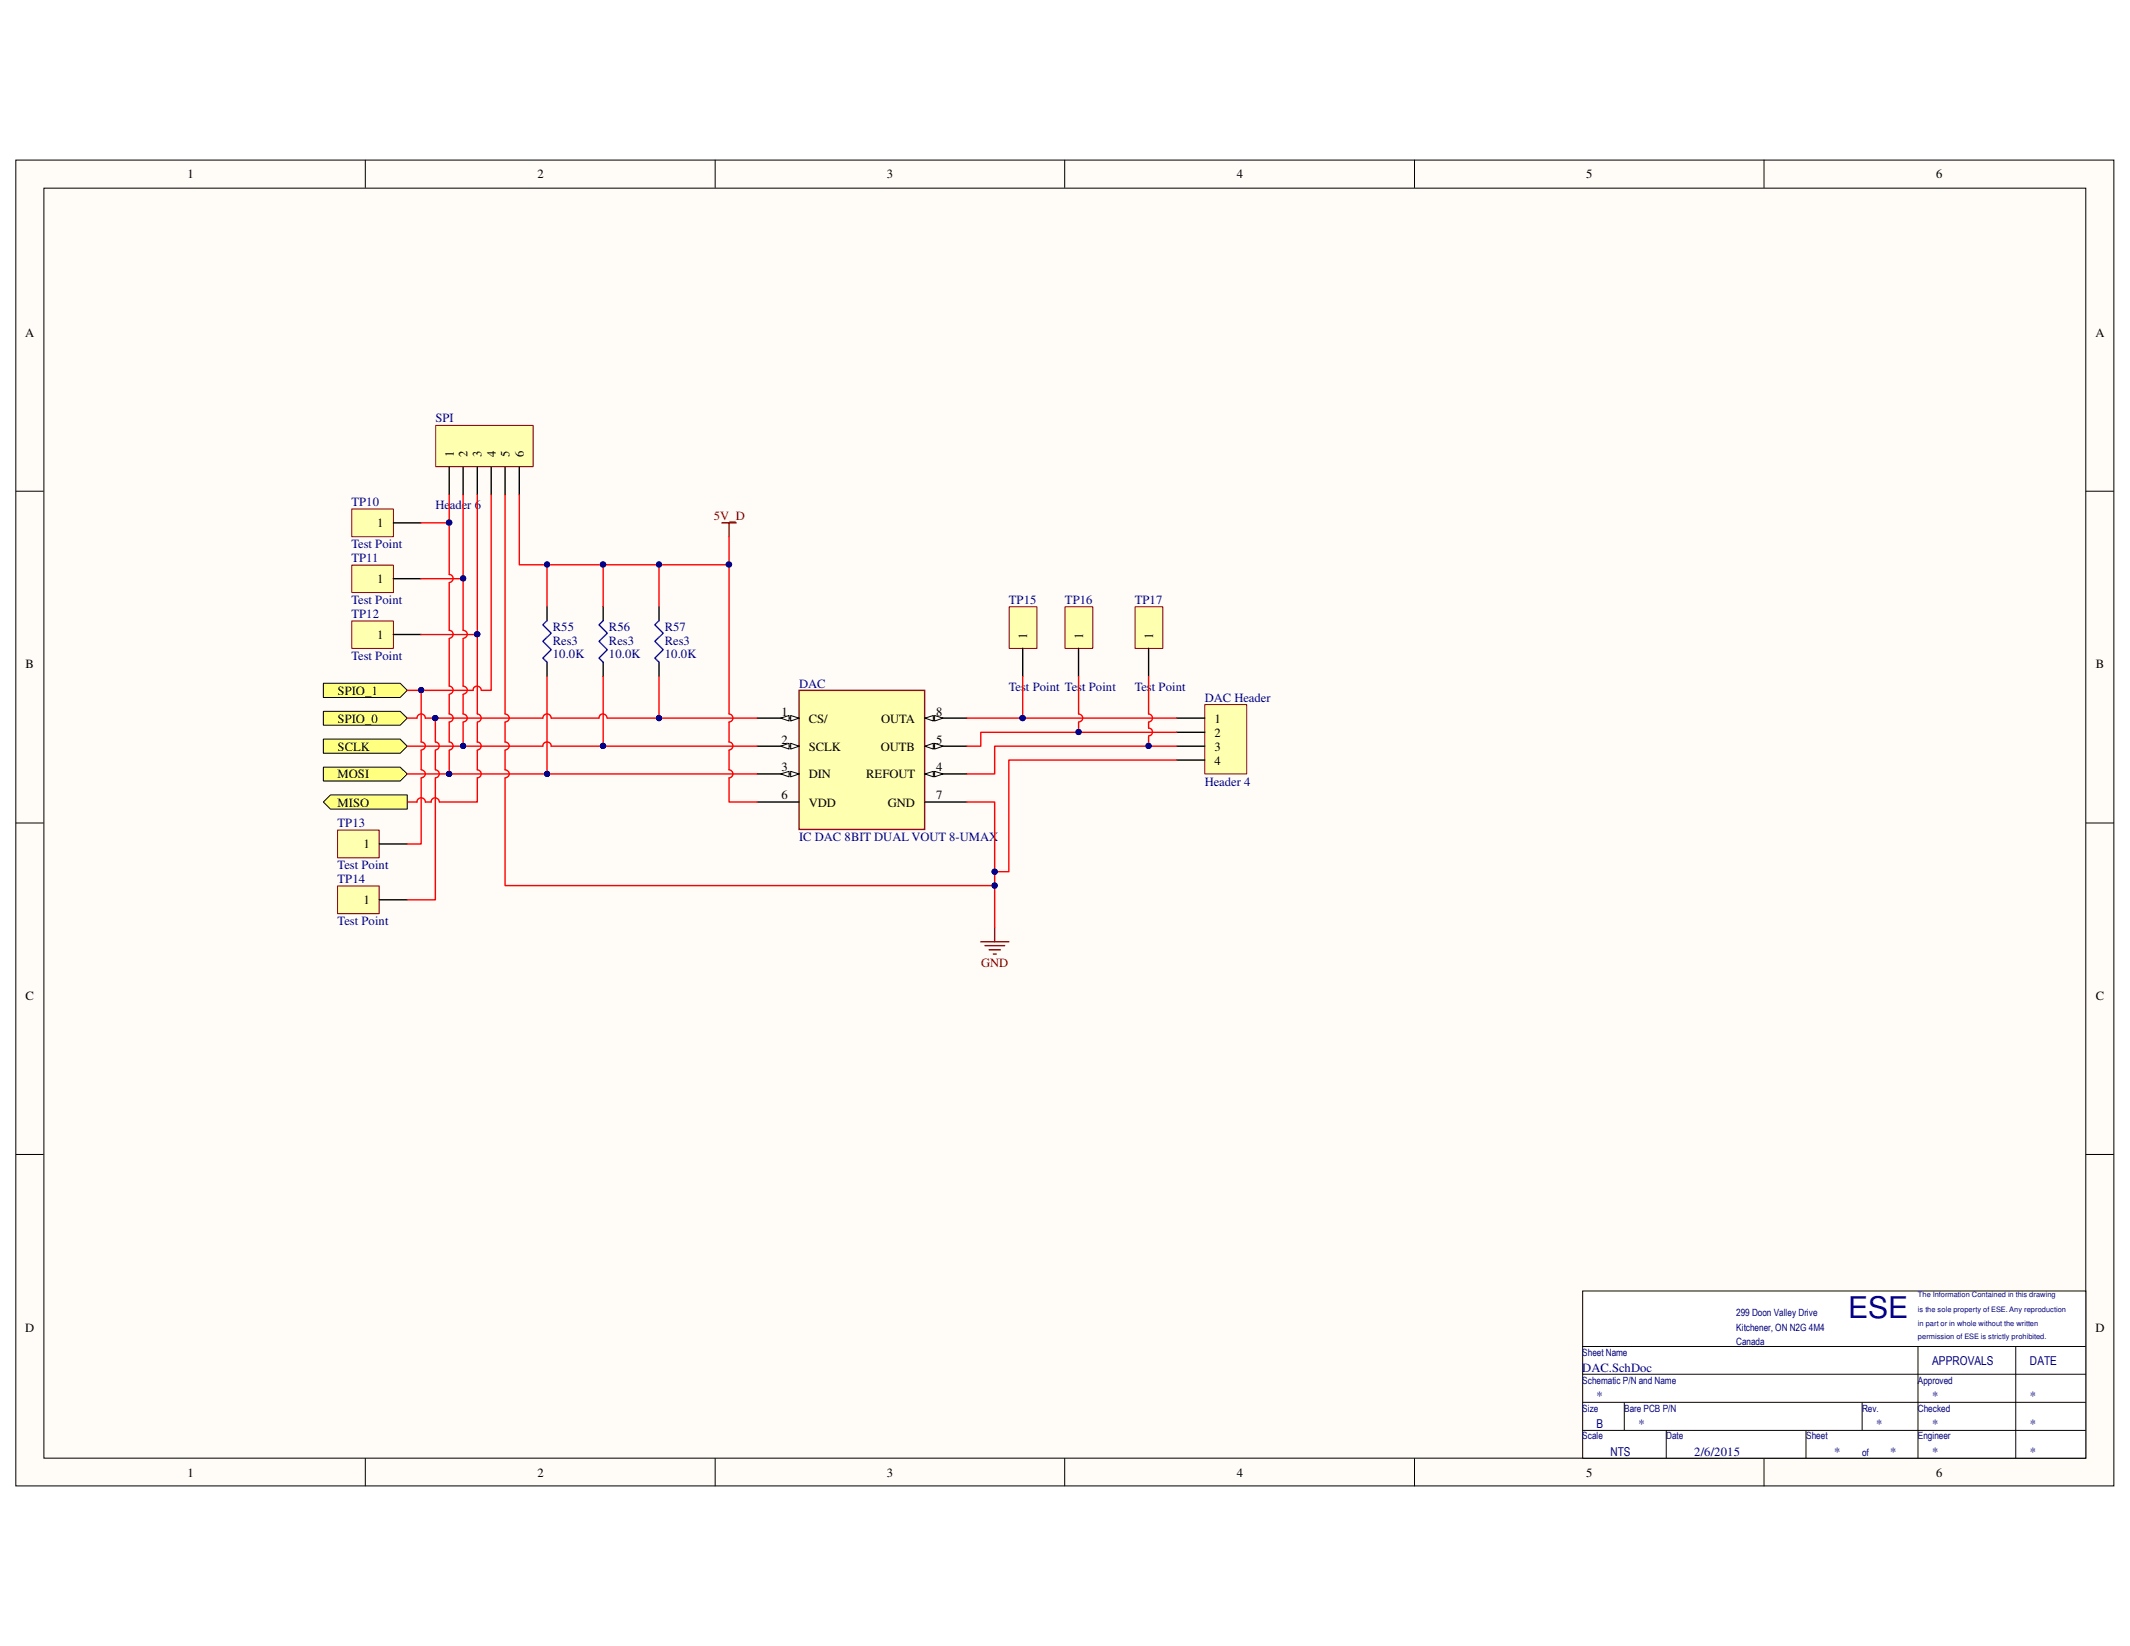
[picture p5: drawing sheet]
<svg xmlns="http://www.w3.org/2000/svg" width="279mm" height="216mm" viewBox="0 0 279 216" stroke-linecap="round" stroke-linejoin="round" font-family="sans-serif">
<path d="M2.1 21h275.2v173.9h-275.2z" fill="#fffcf8"/>
<path d="M2.1 21h275.2v173.9h-275.2z" fill="none" stroke="#000" stroke-width=".13"/>
<path d="M5.8 24.7h267.8v166.6h-267.8z" fill="#fffcf8"/>
<g fill="none" stroke="#000" stroke-width=".13">
<path d="M5.8 24.7h267.8v166.6h-267.8zM47.9 21v3.6M93.8 21v3.6M139.7 21v3.6M185.5 21v3.6M231.4 21v3.6M2.1 64.4h3.6M273.6 64.4h3.7M2.1 107.9h3.6M273.6 107.9h3.7M2.1 151.4h3.6M273.6 151.4h3.7"/>
<path d="M47.9 191.3v3.6M93.8 191.3v3.6M139.7 191.3v3.6M185.5 191.3v3.6M231.4 191.3v3.6"/>
</g>
<path d="M207.6 169.4h66v21.9h-66z" fill="#fff"/>
<path d="M207.6 176.6h66M207.6 169.3h66v22h-66zM251.6 176.6v14.7M264.4 176.6v14.7M207.6 180.3h66M207.6 183.9h66M207.6 187.6h66M213.1 183.9v3.7M218.6 187.6v3.7M236.9 187.6v3.7M244.3 183.9v3.7" fill="none" stroke="#000" stroke-width=".13"/>
<path d="M104.8 90.6h16.5v18.2h-16.5z" fill-rule="evenodd" fill="#ffffb0"/>
<path d="M104.8 90.6h16.5v18.2h-16.5z" fill="none" stroke="#800000" stroke-width=".18"/>
<path d="M99.3 94.2h5.5" fill="none" stroke="#000" stroke-width=".18"/>
<path d="M103.7 93.9l1.1 .3-1.1 .4z" fill="#fffcf8"/>
<path d="M103.7 93.9l1.1 .3-1.1 .4z" fill="none" stroke="#000" stroke-width=".13"/>
<path d="M102.4 94.2l1.1-.3v.7z" fill="#fffcf8"/>
<path d="M102.4 94.2l1.1-.3v.7z" fill="none" stroke="#000" stroke-width=".13"/>
<path d="M99.3 97.9h5.5" fill="none" stroke="#000" stroke-width=".18"/>
<path d="M103.7 97.5l1.1 .4-1.1 .4z" fill="#fffcf8"/>
<path d="M103.7 97.5l1.1 .4-1.1 .4z" fill="none" stroke="#000" stroke-width=".13"/>
<path d="M102.4 97.9l1.1-.4v.8z" fill="#fffcf8"/>
<path d="M102.4 97.9l1.1-.4v.8z" fill="none" stroke="#000" stroke-width=".13"/>
<path d="M99.3 101.5h5.5" fill="none" stroke="#000" stroke-width=".18"/>
<path d="M103.7 101.2l1.1 .3-1.1 .4z" fill="#fffcf8"/>
<path d="M103.7 101.2l1.1 .3-1.1 .4z" fill="none" stroke="#000" stroke-width=".13"/>
<path d="M102.4 101.5l1.1-.3v.7z" fill="#fffcf8"/>
<path d="M102.4 101.5l1.1-.3v.7z" fill="none" stroke="#000" stroke-width=".13"/>
<path d="M121.3 101.5h5.5" fill="none" stroke="#000" stroke-width=".18"/>
<path d="M121.3 101.5l1.1-.3v.7z" fill="#fffcf8"/>
<path d="M121.3 101.5l1.1-.3v.7z" fill="none" stroke="#000" stroke-width=".13"/>
<path d="M122.6 101.2l1.1 .3-1.1 .4z" fill="#fffcf8"/>
<path d="M122.6 101.2l1.1 .3-1.1 .4z" fill="none" stroke="#000" stroke-width=".13"/>
<path d="M121.3 97.9h5.5" fill="none" stroke="#000" stroke-width=".18"/>
<path d="M121.3 97.9l1.1-.4v.8z" fill="#fffcf8"/>
<path d="M121.3 97.9l1.1-.4v.8z" fill="none" stroke="#000" stroke-width=".13"/>
<path d="M122.6 97.5l1.1 .4-1.1 .4z" fill="#fffcf8"/>
<path d="M122.6 97.5l1.1 .4-1.1 .4z" fill="none" stroke="#000" stroke-width=".13"/>
<path d="M121.3 94.2h5.5M99.3 105.2h5.5M121.3 105.2h5.5" fill="none" stroke="#000" stroke-width=".18"/>
<path d="M121.3 94.2l1.1-.3v.7z" fill="#fffcf8"/>
<path d="M121.3 94.2l1.1-.3v.7z" fill="none" stroke="#000" stroke-width=".13"/>
<path d="M122.6 93.9l1.1 .3-1.1 .4z" fill="#fffcf8"/>
<path d="M122.6 93.9l1.1 .3-1.1 .4z" fill="none" stroke="#000" stroke-width=".13"/>
<path d="M94.7 68.6h1.9M95.6 68.6v1.8" fill="none" stroke="#800000" stroke-width=".18"/>
<path d="M71.8 79.5v1.9M79.1 79.5v1.9M86.4 79.5v1.9M71.8 86.9v1.8M79.1 86.9v1.8M86.4 86.9v1.8" fill="none" stroke="#000" stroke-width=".18"/>
<path d="M71.8 81.4l-.6 .6 1.1 1.1-1.1 1 1.1 1.1-1.1 1.1 .6 .6M79.1 81.4l-.5 .6 1.1 1.1-1.1 1 1.1 1.1-1.1 1.1 .5 .6M86.4 81.4l-.5 .6 1.1 1.1-1.1 1 1.1 1.1-1.1 1.1 .5 .6" fill="none" stroke="#00f" stroke-width=".18"/>
<path d="M42.4 93.3h10.1l.9 .9-.9 .9h-10.1z" fill-rule="evenodd" fill="#ffff80"/>
<path d="M42.4 93.3h10.1l.9 .9-.9 .9h-10.1z" fill="none" stroke="#000" stroke-width=".13"/>
<path d="M42.4 96.9h10.1l.9 1-.9 .9h-10.1z" fill-rule="evenodd" fill="#ffff80"/>
<path d="M42.4 96.9h10.1l.9 1-.9 .9h-10.1z" fill="none" stroke="#000" stroke-width=".13"/>
<path d="M42.4 100.6h10.1l.9 .9-.9 .9h-10.1z" fill-rule="evenodd" fill="#ffff80"/>
<path d="M42.4 100.6h10.1l.9 .9-.9 .9h-10.1z" fill="none" stroke="#000" stroke-width=".13"/>
<path d="M128.7 123.5h3.6M129.2 124h2.6M129.8 124.6h1.4M130.3 125.1h.4M130.5 121.7v1.8" fill="none" stroke="#800000" stroke-width=".18"/>
<path d="M42.4 105.2l.9-.9h10.1v1.8h-10.1z" fill-rule="evenodd" fill="#ffff80"/>
<path d="M42.4 105.2l.9-.9h10.1v1.8h-10.1z" fill="none" stroke="#000" stroke-width=".13"/>
<path d="M42.4 89.6h10.1l.9 1-.9 .9h-10.1z" fill-rule="evenodd" fill="#ffff80"/>
<path d="M42.4 89.6h10.1l.9 1-.9 .9h-10.1z" fill="none" stroke="#000" stroke-width=".13"/>
<path d="M158.1 92.5h5.4v9h-5.4z" fill="#ffffb0"/>
<path d="M158 92.4h5.5v9.1h-5.5z" fill="none" stroke="#800000" stroke-width=".13"/>
<path d="M154.3 94.2h3.7M154.3 96.1h3.7M154.3 97.9h3.7M154.3 99.7h3.7" fill="none" stroke="#000" stroke-width=".18"/>
<path d="M46.2 66.8h5.4v3.6h-5.4z" fill="#ffffb0"/>
<path d="M46.1 66.8h5.5v3.6h-5.5z" fill="none" stroke="#800000" stroke-width=".13"/>
<path d="M51.6 68.6h3.6" fill="none" stroke="#000" stroke-width=".18"/>
<path d="M46.2 74.2h5.4v3.5h-5.4z" fill="#ffffb0"/>
<path d="M46.1 74.1h5.5v3.6h-5.5z" fill="none" stroke="#800000" stroke-width=".13"/>
<path d="M51.6 75.9h3.6" fill="none" stroke="#000" stroke-width=".18"/>
<path d="M46.2 81.5h5.4v3.5h-5.4z" fill="#ffffb0"/>
<path d="M46.1 81.4h5.5v3.6h-5.5z" fill="none" stroke="#800000" stroke-width=".13"/>
<path d="M51.6 83.2h3.6" fill="none" stroke="#000" stroke-width=".18"/>
<path d="M44.3 108.9h5.4v3.6h-5.4z" fill="#ffffb0"/>
<path d="M44.3 108.9h5.4v3.6h-5.4z" fill="none" stroke="#800000" stroke-width=".13"/>
<path d="M49.7 110.7h3.7" fill="none" stroke="#000" stroke-width=".18"/>
<path d="M44.3 116.2h5.4v3.6h-5.4z" fill="#ffffb0"/>
<path d="M44.3 116.2h5.4v3.6h-5.4z" fill="none" stroke="#800000" stroke-width=".13"/>
<path d="M49.7 118h3.7" fill="none" stroke="#000" stroke-width=".18"/>
<path d="M132.4 79.6h3.6v5.4h-3.6z" fill="#ffffb0"/>
<path d="M132.4 79.6h3.6v5.4h-3.6z" fill="none" stroke="#800000" stroke-width=".13"/>
<path d="M134.2 85v3.7" fill="none" stroke="#000" stroke-width=".18"/>
<path d="M139.7 79.6h3.6v5.4h-3.6z" fill="#ffffb0"/>
<path d="M139.7 79.6h3.6v5.4h-3.6z" fill="none" stroke="#800000" stroke-width=".13"/>
<path d="M141.5 85v3.7" fill="none" stroke="#000" stroke-width=".18"/>
<path d="M148.9 79.6h3.6v5.4h-3.6z" fill="#ffffb0"/>
<path d="M148.9 79.6h3.6v5.4h-3.6z" fill="none" stroke="#800000" stroke-width=".13"/>
<path d="M150.7 85v3.7" fill="none" stroke="#000" stroke-width=".18"/>
<path d="M57.2 55.8h12.7v5.4h-12.7z" fill="#ffffb0"/>
<path d="M57.1 55.8h12.8v5.4h-12.8z" fill="none" stroke="#800000" stroke-width=".13"/>
<path d="M58.9 61.3v3.6M60.7 61.3v3.6M62.6 61.3v3.6M64.4 61.3v3.6M66.3 61.3v3.6M68.1 61.3v3.6" fill="none" stroke="#000" stroke-width=".18"/>
<path d="M86.4 74.1v5.4" fill="none" stroke="#f00" stroke-width=".18"/>
<circle cx="86.4" cy="74" r=".34" fill="#000080"/>
<circle cx="86.4" cy="74" r=".34" fill="none" stroke="#000080" stroke-width=".13"/>
<path d="M79.1 74.1v5.4" fill="none" stroke="#f00" stroke-width=".18"/>
<circle cx="79.1" cy="74" r=".35" fill="#000080"/>
<circle cx="79.1" cy="74" r=".35" fill="none" stroke="#000080" stroke-width=".13"/>
<path d="M126.8 94.2h27.5" fill="none" stroke="#f00" stroke-width=".18"/>
<circle cx="134.1" cy="94.2" r=".35" fill="#000080"/>
<circle cx="134.1" cy="94.2" r=".35" fill="none" stroke="#000080" stroke-width=".13"/>
<path d="M154.3 96.1h-25.6v1.8h-1.9" fill="none" stroke="#f00" stroke-width=".18"/>
<circle cx="141.5" cy="96" r=".34" fill="#000080"/>
<circle cx="141.5" cy="96" r=".34" fill="none" stroke="#000080" stroke-width=".13"/>
<path d="M154.3 97.9h-23.8v3.6h-3.7" fill="none" stroke="#f00" stroke-width=".18"/>
<circle cx="150.7" cy="97.8" r=".34" fill="#000080"/>
<circle cx="150.7" cy="97.8" r=".34" fill="none" stroke="#000080" stroke-width=".13"/>
<path d="M71.8 88.7v12.8" fill="none" stroke="#f00" stroke-width=".18"/>
<circle cx="71.8" cy="101.5" r=".34" fill="#000080"/>
<circle cx="71.8" cy="101.5" r=".34" fill="none" stroke="#000080" stroke-width=".13"/>
<path d="M79.1 88.7v9.2" fill="none" stroke="#f00" stroke-width=".18"/>
<circle cx="79.1" cy="97.8" r=".35" fill="#000080"/>
<circle cx="79.1" cy="97.8" r=".35" fill="none" stroke="#000080" stroke-width=".13"/>
<path d="M86.4 88.7v5.5" fill="none" stroke="#f00" stroke-width=".18"/>
<circle cx="86.4" cy="94.2" r=".34" fill="#000080"/>
<circle cx="86.4" cy="94.2" r=".34" fill="none" stroke="#000080" stroke-width=".13"/>
<path d="M53.4 101.5h45.9" fill="none" stroke="#f00" stroke-width=".18"/>
<circle cx="58.9" cy="101.5" r=".35" fill="#000080"/>
<circle cx="58.9" cy="101.5" r=".35" fill="none" stroke="#000080" stroke-width=".13"/>
<circle cx="71.8" cy="101.5" r=".34" fill="#000080"/>
<circle cx="71.8" cy="101.5" r=".34" fill="none" stroke="#000080" stroke-width=".13"/>
<path d="M53.4 97.9h17.8a.55 .55 0 0 1 .6-.6 .55 .55 0 0 1 .5 .6h27" fill="none" stroke="#f00" stroke-width=".18"/>
<circle cx="60.7" cy="97.8" r=".34" fill="#000080"/>
<circle cx="60.7" cy="97.8" r=".34" fill="none" stroke="#000080" stroke-width=".13"/>
<circle cx="79.1" cy="97.8" r=".35" fill="#000080"/>
<circle cx="79.1" cy="97.8" r=".35" fill="none" stroke="#000080" stroke-width=".13"/>
<path d="M71.8 74.1v5.4" fill="none" stroke="#f00" stroke-width=".18"/>
<circle cx="71.8" cy="74" r=".33" fill="#000080"/>
<circle cx="71.8" cy="74" r=".33" fill="none" stroke="#000080" stroke-width=".13"/>
<path d="M68.1 64.9v9.2h27.5" fill="none" stroke="#f00" stroke-width=".18"/>
<circle cx="71.8" cy="74" r=".33" fill="#000080"/>
<circle cx="71.8" cy="74" r=".33" fill="none" stroke="#000080" stroke-width=".13"/>
<circle cx="79.1" cy="74" r=".35" fill="#000080"/>
<circle cx="79.1" cy="74" r=".35" fill="none" stroke="#000080" stroke-width=".13"/>
<circle cx="86.4" cy="74" r=".34" fill="#000080"/>
<circle cx="86.4" cy="74" r=".34" fill="none" stroke="#000080" stroke-width=".13"/>
<circle cx="95.6" cy="74" r=".35" fill="#000080"/>
<circle cx="95.6" cy="74" r=".35" fill="none" stroke="#000080" stroke-width=".13"/>
<path d="M154.3 99.7h-22v14.6h-1.8" fill="none" stroke="#f00" stroke-width=".18"/>
<circle cx="130.5" cy="114.3" r=".34" fill="#000080"/>
<circle cx="130.5" cy="114.3" r=".34" fill="none" stroke="#000080" stroke-width=".13"/>
<path d="M55.2 68.6h3.7" fill="none" stroke="#f00" stroke-width=".18"/>
<circle cx="58.9" cy="68.5" r=".35" fill="#000080"/>
<circle cx="58.9" cy="68.5" r=".35" fill="none" stroke="#000080" stroke-width=".13"/>
<path d="M55.2 75.9h5.5" fill="none" stroke="#f00" stroke-width=".18"/>
<circle cx="60.7" cy="75.9" r=".34" fill="#000080"/>
<circle cx="60.7" cy="75.9" r=".34" fill="none" stroke="#000080" stroke-width=".13"/>
<path d="M55.2 83.2h7.4" fill="none" stroke="#f00" stroke-width=".18"/>
<circle cx="62.6" cy="83.2" r=".35" fill="#000080"/>
<circle cx="62.6" cy="83.2" r=".35" fill="none" stroke="#000080" stroke-width=".13"/>
<path d="M55.2 98.4v2.6a.53 .53 0 0 1 .6 .5 .53 .53 0 0 1-.6 .5M55.2 90.6v6.7a.53 .53 0 0 1 .6 .6 .53 .53 0 0 1-.6 .5M55.2 102.1v8.6h-1.8" fill="none" stroke="#f00" stroke-width=".18"/>
<circle cx="55.2" cy="90.5" r=".34" fill="#000080"/>
<circle cx="55.2" cy="90.5" r=".34" fill="none" stroke="#000080" stroke-width=".13"/>
<path d="M53.4 94.2h1.3a.55 .55 0 0 1 .5-.6 .55 .55 0 0 1 .6 .6h15.4a.55 .55 0 0 1 .6-.6 .55 .55 0 0 1 .5 .6h6.3a.53 .53 0 0 1 .5-.6 .53 .53 0 0 1 .5 .6M79.7 94.2h19.6" fill="none" stroke="#f00" stroke-width=".18"/>
<circle cx="57.1" cy="94.2" r=".35" fill="#000080"/>
<circle cx="57.1" cy="94.2" r=".35" fill="none" stroke="#000080" stroke-width=".13"/>
<circle cx="86.4" cy="94.2" r=".34" fill="#000080"/>
<circle cx="86.4" cy="94.2" r=".34" fill="none" stroke="#000080" stroke-width=".13"/>
<path d="M57.1 98.4v2.6a.53 .53 0 0 1 .5 .5 .53 .53 0 0 1-.5 .5M57.1 94.2v3.1a.53 .53 0 0 1 .5 .6 .53 .53 0 0 1-.5 .5M57.1 102.1v15.9h-3.7" fill="none" stroke="#f00" stroke-width=".18"/>
<circle cx="57.1" cy="94.2" r=".35" fill="#000080"/>
<circle cx="57.1" cy="94.2" r=".35" fill="none" stroke="#000080" stroke-width=".13"/>
<path d="M134.2 88.7v5.5" fill="none" stroke="#f00" stroke-width=".18"/>
<circle cx="134.1" cy="94.2" r=".35" fill="#000080"/>
<circle cx="134.1" cy="94.2" r=".35" fill="none" stroke="#000080" stroke-width=".13"/>
<path d="M141.5 88.7v4.9a.53 .53 0 0 1 .5 .6 .53 .53 0 0 1-.5 .5M141.5 94.7v1.4" fill="none" stroke="#f00" stroke-width=".18"/>
<circle cx="141.5" cy="96" r=".34" fill="#000080"/>
<circle cx="141.5" cy="96" r=".34" fill="none" stroke="#000080" stroke-width=".13"/>
<path d="M150.7 88.7v4.9a.53 .53 0 0 1 .5 .6 .53 .53 0 0 1-.5 .5M150.7 94.7v.8a.51 .51 0 0 1 .5 .5 .51 .51 0 0 1-.5 .5M150.7 96.6v1.3" fill="none" stroke="#f00" stroke-width=".18"/>
<circle cx="150.7" cy="97.8" r=".34" fill="#000080"/>
<circle cx="150.7" cy="97.8" r=".34" fill="none" stroke="#000080" stroke-width=".13"/>
<path d="M62.6 64.9v28.7a.53 .53 0 0 1 .5 .6 .53 .53 0 0 1-.5 .5M62.6 94.7v2.6a.53 .53 0 0 1 .5 .6 .53 .53 0 0 1-.5 .5M62.6 98.4v2.6a.53 .53 0 0 1 .5 .5 .53 .53 0 0 1-.5 .5M53.4 105.2h1.3a.55 .55 0 0 1 .5-.6 .55 .55 0 0 1 .6 .6h.8a.53 .53 0 0 1 .5-.6 .53 .53 0 0 1 .5 .6M62.6 102.1v3.1h-4.9" fill="none" stroke="#f00" stroke-width=".18"/>
<circle cx="62.6" cy="83.2" r=".35" fill="#000080"/>
<circle cx="62.6" cy="83.2" r=".35" fill="none" stroke="#000080" stroke-width=".13"/>
<path d="M64.4 64.9v25.7h-1.2M53.4 90.6h8.7a.53 .53 0 0 1 .5-.6 .53 .53 0 0 1 .5 .6" fill="none" stroke="#f00" stroke-width=".18"/>
<circle cx="55.2" cy="90.5" r=".34" fill="#000080"/>
<circle cx="55.2" cy="90.5" r=".34" fill="none" stroke="#000080" stroke-width=".13"/>
<path d="M58.9 64.9v10.5a.53 .53 0 0 1 .5 .5 .53 .53 0 0 1-.5 .5M58.9 76.5v6.2a.53 .53 0 0 1 .5 .5 .53 .53 0 0 1-.5 .5M58.9 83.8v6.2a.53 .53 0 0 1 .5 .5 .53 .53 0 0 1-.5 .6M58.9 91.1v2.5a.53 .53 0 0 1 .5 .6 .53 .53 0 0 1-.5 .5M58.9 94.7v2.6a.53 .53 0 0 1 .5 .6 .53 .53 0 0 1-.5 .5M58.9 98.4v3.1" fill="none" stroke="#f00" stroke-width=".18"/>
<circle cx="58.9" cy="68.5" r=".35" fill="#000080"/>
<circle cx="58.9" cy="68.5" r=".35" fill="none" stroke="#000080" stroke-width=".13"/>
<circle cx="58.9" cy="101.5" r=".35" fill="#000080"/>
<circle cx="58.9" cy="101.5" r=".35" fill="none" stroke="#000080" stroke-width=".13"/>
<path d="M60.7 64.9v17.8a.53 .53 0 0 1 .6 .5 .53 .53 0 0 1-.6 .5M60.7 83.8v6.2a.53 .53 0 0 1 .6 .5 .53 .53 0 0 1-.6 .6M60.7 91.1v2.5a.53 .53 0 0 1 .6 .6 .53 .53 0 0 1-.6 .5M60.7 94.7v3.2" fill="none" stroke="#f00" stroke-width=".18"/>
<circle cx="60.7" cy="75.9" r=".34" fill="#000080"/>
<circle cx="60.7" cy="75.9" r=".34" fill="none" stroke="#000080" stroke-width=".13"/>
<circle cx="60.7" cy="97.8" r=".34" fill="#000080"/>
<circle cx="60.7" cy="97.8" r=".34" fill="none" stroke="#000080" stroke-width=".13"/>
<path d="M95.6 70.4v23.2a.53 .53 0 0 1 .5 .6 .53 .53 0 0 1-.5 .5M95.6 98.4v2.6a.53 .53 0 0 1 .5 .5 .53 .53 0 0 1-.5 .5M95.6 94.7v2.6a.53 .53 0 0 1 .5 .6 .53 .53 0 0 1-.5 .5M95.6 102.1v3.1h3.7" fill="none" stroke="#f00" stroke-width=".18"/>
<circle cx="95.6" cy="74" r=".35" fill="#000080"/>
<circle cx="95.6" cy="74" r=".35" fill="none" stroke="#000080" stroke-width=".13"/>
<path d="M126.8 105.2h3.7v16.5" fill="none" stroke="#f00" stroke-width=".18"/>
<circle cx="130.5" cy="114.3" r=".34" fill="#000080"/>
<circle cx="130.5" cy="114.3" r=".34" fill="none" stroke="#000080" stroke-width=".13"/>
<circle cx="130.5" cy="116.2" r=".34" fill="#000080"/>
<circle cx="130.5" cy="116.2" r=".34" fill="none" stroke="#000080" stroke-width=".13"/>
<path d="M66.3 64.9v28.7a.53 .53 0 0 1 .5 .6 .53 .53 0 0 1-.5 .5M66.3 94.7v2.6a.53 .53 0 0 1 .5 .6 .53 .53 0 0 1-.5 .5M66.3 98.4v2.6a.53 .53 0 0 1 .5 .5 .53 .53 0 0 1-.5 .5M66.3 102.1v14.1h64.2" fill="none" stroke="#f00" stroke-width=".18"/>
<circle cx="130.5" cy="116.2" r=".34" fill="#000080"/>
<circle cx="130.5" cy="116.2" r=".34" fill="none" stroke="#000080" stroke-width=".13"/>
<text font-size="3.9" fill="#000080" x="242.4" y="172.8">ESE</text>
<g font-size="1.7">
<text x="24.6" y="23.4">1</text>
<text x="70.5" y="23.4">2</text>
<text x="116.3" y="23.4">3</text>
<text x="162.2" y="23.4">4</text>
<text x="208.1" y="23.4">5</text>
<text x="254" y="23.4">6</text>
<text x="3.3" y="44.2">A</text>
<text x="274.9" y="44.2">A</text>
<text x="59.5" y="60" transform="rotate(-90 59.5 60)">1</text>
<text x="61.3" y="60" transform="rotate(-90 61.3 60)">2</text>
<text x="63.2" y="60" transform="rotate(-90 63.2 60)">3</text>
<text x="65" y="60" transform="rotate(-90 65 60)">4</text>
<text x="66.8" y="60" transform="rotate(-90 66.8 60)">5</text>
<text x="68.7" y="60" transform="rotate(-90 68.7 60)">6</text>
<text x="49.5" y="69.1">1</text>
<text x="49.5" y="76.5">1</text>
<text x="49.5" y="83.8">1</text>
<text x="134.7" y="83.8" transform="rotate(-90 134.7 83.8)">1</text>
<text x="142.1" y="83.8" transform="rotate(-90 142.1 83.8)">1</text>
<text x="151.3" y="83.8" transform="rotate(-90 151.3 83.8)">1</text>
<text x="3.3" y="87.7">B</text>
<text x="274.9" y="87.7">B</text>
<text x="44.3" y="94.8">SPIO_0</text>
<text x="44.3" y="91.1">SPIO_1</text>
<text x="102.5" y="93.9">1</text>
<text x="106.1" y="94.8">CS/</text>
<text x="115.6" y="94.8">OUTA</text>
<text x="122.8" y="93.9">8</text>
<text x="159.3" y="94.8">1</text>
<text x="44.3" y="98.5">SCLK</text>
<text x="102.5" y="97.5">2</text>
<text x="102.5" y="101.2">3</text>
<text x="106.1" y="98.5">SCLK</text>
<text x="115.5" y="98.5">OUTB</text>
<text x="122.8" y="101.2">4</text>
<text x="122.8" y="97.5">5</text>
<text x="159.3" y="96.6">2</text>
<text x="159.3" y="98.5">3</text>
<text x="159.3" y="100.3">4</text>
<text x="44.3" y="102.1">MOSI</text>
<text x="44.3" y="105.8">MISO</text>
<text x="102.5" y="104.9">6</text>
<text x="106.1" y="102.1">DIN</text>
<text x="106.1" y="105.8">VDD</text>
<text x="113.6" y="102.1">REFOUT</text>
<text x="116.5" y="105.8">GND</text>
<text x="122.8" y="104.9">7</text>
<text x="47.7" y="111.3">1</text>
<text x="47.7" y="118.6">1</text>
<text x="3.3" y="131.2">C</text>
<text x="274.9" y="131.2">C</text>
<text x="3.3" y="174.7">D</text>
<text x="274.9" y="174.7">D</text>
<text x="24.6" y="193.7">1</text>
<text x="70.5" y="193.7">2</text>
<text x="116.3" y="193.7">3</text>
<text x="162.2" y="193.7">4</text>
<text x="208.1" y="193.7">5</text>
<text x="254" y="193.7">6</text>
</g>
<g font-size="1.7" fill="#000080">
<text x="57.1" y="55.4">SPI</text>
<text x="46.1" y="66.4">TP10</text>
<text x="46.1" y="71.9">Test Point</text>
<text x="57.1" y="66.8">Header 6</text>
<text x="46.1" y="73.7">TP11</text>
<text x="46.1" y="79.2">Test Point</text>
<text x="46.1" y="81.1">TP12</text>
<text x="72.5" y="82.7">R55</text>
<text x="79.9" y="82.7">R56</text>
<text x="87.2" y="82.7">R57</text>
<text x="132.3" y="79.2">TP15</text>
<text x="139.7" y="79.2">TP16</text>
<text x="148.8" y="79.2">TP17</text>
<text x="46.1" y="86.5">Test Point</text>
<text x="72.5" y="84.5">Res3</text>
<text x="72.5" y="86.4">10.0K</text>
<text x="79.9" y="86.4">10.0K</text>
<text x="79.9" y="84.5">Res3</text>
<text x="87.2" y="86.4">10.0K</text>
<text x="87.2" y="84.5">Res3</text>
<text x="104.8" y="90.2">DAC</text>
<text x="132.3" y="90.6">Test Point Test Point</text>
<text x="148.8" y="90.6">Test Point</text>
<text x="158" y="92">DAC Header</text>
<text x="158" y="103">Header 4</text>
<text x="44.3" y="108.5">TP13</text>
<text x="104.8" y="110.4">IC DAC 8BIT DUAL VOUT 8-UMAX</text>
<text x="44.3" y="114">Test Point</text>
<text x="44.3" y="115.8">TP14</text>
<text x="44.3" y="121.3">Test Point</text>
<text x="207.6" y="179.9">DAC.SchDoc</text>
<text x="209.4" y="183.6">*</text>
<text x="253.4" y="183.6">*</text>
<text x="266.3" y="183.6">*</text>
<text x="214.9" y="187.3">*</text>
<text x="222.3" y="190.9">2/6/2015</text>
<text x="240.6" y="190.9">*</text>
<text x="246.1" y="187.3">*</text>
<text x="247.9" y="190.9">*</text>
<text x="253.4" y="190.9">*</text>
<text x="253.4" y="187.3">*</text>
<text x="266.3" y="190.9">*</text>
<text x="266.3" y="187.3">*</text>
</g>
<g font-size="1.7" fill="#800000">
<text x="93.6" y="68.2">5V_D</text>
<text x="128.7" y="126.8">GND</text>
</g>
<g font-size="1.6" fill="#000080">
<text x="253.4" y="179">APPROVALS</text>
<text x="266.3" y="179">DATE</text>
<text x="209.4" y="187.3">B</text>
<text x="211.2" y="190.9">NTS</text>
</g>
<g font-size="1.3" fill="#000080">
<text x="227.8" y="172.7">299 Doon Valley Drive</text>
<text x="207.6" y="177.8">Sheet Name</text>
<text x="227.8" y="174.5">Kitchener, ON N2G 4M4</text>
<text x="227.8" y="176.4">Canada</text>
<text x="207.6" y="181.5">Schematic P/N and Name</text>
<text x="207.6" y="185.2">Size</text>
<text x="213.1" y="185.2">Bare PCB P/N</text>
<text x="244.3" y="185.2">Rev.</text>
<text x="251.6" y="181.5">Approved</text>
<text x="251.6" y="185.2">Checked</text>
<text x="207.6" y="188.8">Scale</text>
<text x="218.6" y="188.8">Date</text>
<text x="236.9" y="188.8">Sheet</text>
<text x="244.3" y="191">of</text>
<text x="251.6" y="188.8">Engineer</text>
</g>
<g font-size="1" fill="#000080">
<text x="251.6" y="172">is the sole property of ESE. Any reproduction</text>
<text x="251.6" y="170.2">The Information Contained in this drawing</text>
<text x="251.6" y="173.9">in part or in whole without the written</text>
<text x="251.6" y="175.7">permission of ESE is strictly prohibited.</text>
</g>
</svg>
